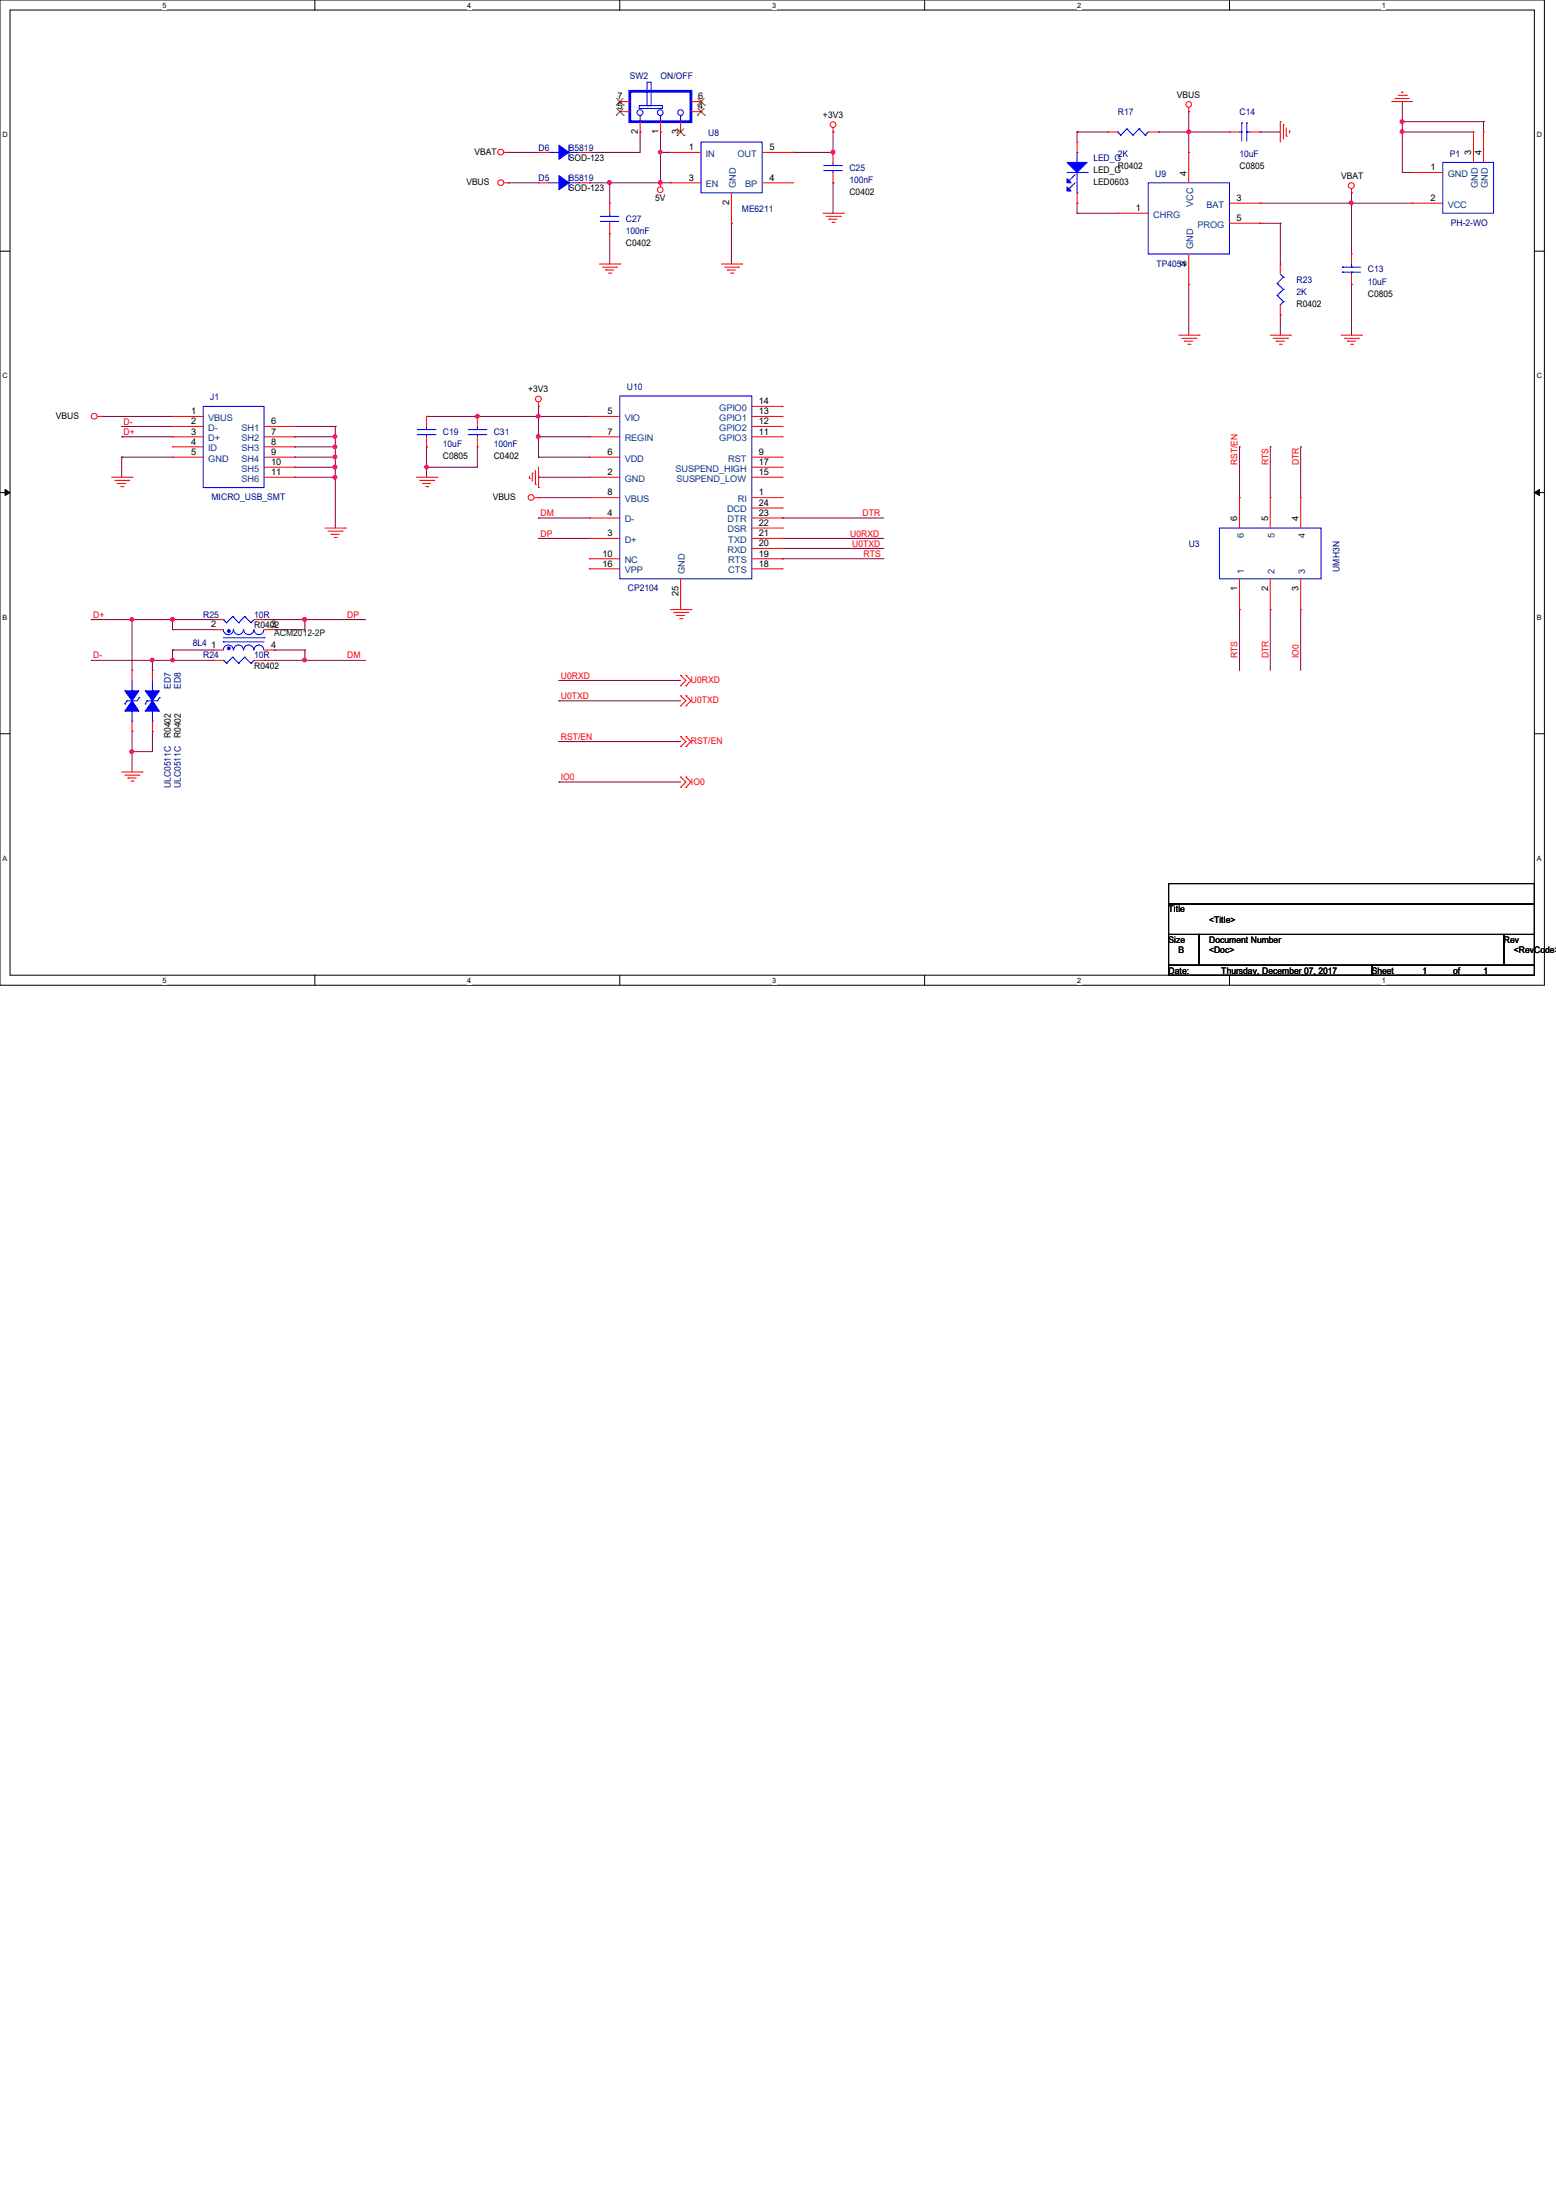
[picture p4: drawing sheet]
<svg xmlns="http://www.w3.org/2000/svg" width="210mm" height="297mm" viewBox="0 0 210 297" stroke-linecap="round" stroke-linejoin="round" font-family="sans-serif">
<path d="M0 0h208.4v133h-208.4zM1.4 1.4h205.7v130.3h-205.7z" fill="none" stroke="#000" stroke-width=".13"/>
<g fill="#fff">
<path d="M21.9 .1h.6v1.1h-.6z"/>
<path d="M21.9 131.8h.6v1.1h-.6z"/>
</g>
<path d="M42.5 0v1.4M42.5 131.7v1.3" fill="none" stroke="#000" stroke-width=".13"/>
<g fill="#fff">
<path d="M63.1 .1h.5v1.1h-.5z"/>
<path d="M63.1 131.8h.5v1.1h-.5z"/>
</g>
<path d="M83.7 0v1.4M83.7 131.7v1.3" fill="none" stroke="#000" stroke-width=".13"/>
<g fill="#fff">
<path d="M104.2 .1h.6v1.1h-.6z"/>
<path d="M104.2 131.8h.6v1.1h-.6z"/>
</g>
<path d="M124.8 0v1.4M124.8 131.7v1.3" fill="none" stroke="#000" stroke-width=".13"/>
<g fill="#fff">
<path d="M145.4 .1h.5v1.1h-.5z"/>
<path d="M145.4 131.8h.5v1.1h-.5z"/>
</g>
<path d="M165.9 0v1.4M165.9 131.7v1.3" fill="none" stroke="#000" stroke-width=".13"/>
<g fill="#fff">
<path d="M186.5 .1h.6v1.1h-.6z"/>
<path d="M186.5 131.8h.6v1.1h-.6z"/>
<path d="M.3 17.6h.8v1.1h-.8z"/>
<path d="M207.4 17.6h.8v1.1h-.8z"/>
<path d="M.3 50.2h.8v1.1h-.8z"/>
<path d="M207.4 50.2h.8v1.1h-.8z"/>
</g>
<path d="M0 33.9h1.4M207.1 33.9h1.3" fill="none" stroke="#000" stroke-width=".13"/>
<g fill="#fff">
<path d="M.3 82.8h.7v1.1h-.7z"/>
<path d="M207.4 82.8h.7v1.1h-.7z"/>
</g>
<path d="M0 66.5h1.4M207.1 66.5h1.3" fill="none" stroke="#000" stroke-width=".13"/>
<path d="M.7 66.1l.7 .4-.7 .4zM207.1 66.5l.7-.4v.8z" fill="#000" stroke="#000" stroke-width=".13"/>
<g fill="#fff">
<path d="M.3 115.3h.7v1.1h-.7z"/>
<path d="M207.4 115.3h.7v1.1h-.7z"/>
</g>
<path d="M0 99.1h1.4M207.1 99.1h1.3M157.7 119.3h49.4v2.7h-49.4zM157.7 122h49.4v4.2h-49.4zM157.7 126.2h4.1v4.1h-4.1zM157.7 130.3h27.5v1.4h-27.5zM161.8 126.2h41.2v4.1h-41.2zM185.2 130.3h21.9v1.4h-21.9zM203 126.2h4.1v4.1h-4.1z" fill="none" stroke="#000" stroke-width=".13"/>
<g fill="none" stroke="#800040" stroke-width=".13">
<path d="M86.4 17.8h.1M86.4 17.8v2.8h-6.9M89.2 17.8h.1M89.2 17.8v6.9M112.4 17.8h.1M112.4 17.8v2.8h-5.4M145.4 17.8h.1M145.4 17.8h4.1M145.4 17.8v1.4M156.3 17.8h.1M156.3 17.8h9.6M160.4 17.8h.1"/>
<path d="M160.4 15.1h.1M160.4 15.1v5.5M170.1 17.8h.1M170.1 17.8h2.7M189.3 17.8h.1M189.3 16.4h.1M189.3 13.7h.1M189.3 17.8h9.6M189.3 13.7v9.6M189.3 16.4h10.9M200.2 16.4h.1M200.2 16.4v1.4"/>
<path d="M68.6 24.7h.1M68.6 20.6h.1M68.6 20.6h4.1M68.6 24.7h4.1M79.5 24.7h.1M79.5 20.6h.1M79.5 24.7h11M82.3 24.7h.1M82.3 31.5h.1M82.3 24.7v2.7M82.3 31.5v4.1M89.2 24.7h.1"/>
<path d="M89.2 20.6h.1M89.2 20.6h1.3M98.7 30.1h.1M98.7 30.1v5.5M107 20.6h.1M112.4 24.7h.1M112.4 24.7v4.1M145.4 28.8h.1M145.4 27.4h.1M145.4 28.8h5.5M145.4 27.4v1.4M160.4 38.4h.1"/>
<path d="M160.4 38.4v6.9M170.1 30.1h.1M170.1 27.4h.1M170.1 30.1h2.7M170.1 27.4h20.5M172.8 30.1h.1M172.8 30.1v5.5M182.4 27.4h.1M182.4 38.4h.1M182.4 26h.1M182.4 26v8.3M182.4 38.4v6.9"/>
<path d="M189.3 23.3h.1M189.3 23.3h1.3M13.7 56.2h.1M13.7 56.2h9.6M16.4 59h.1M16.4 57.6h.1M16.4 57.6h6.9M16.4 59h6.9M39.8 57.6h.1M39.8 59h.1M39.8 57.6h5.5M39.8 59h5.5"/>
<path d="M45.3 59h.1M45.3 57.6h.1M45.3 57.6v13.7M57.6 56.2h.1M57.6 56.2h21.9M64.4 56.2h.1M72.7 54.9h.1M72.7 59h.1M72.7 56.2h.1M72.7 59h6.8M72.7 54.9v6.8M172.8 42.5h.1"/>
<path d="M172.8 42.5v2.8M16.4 61.7h.1M16.4 61.7h6.9M16.4 61.7v2.7M39.8 60.3h.1M39.8 61.7h.1M39.8 63.1h.1M39.8 64.4h.1M39.8 60.3h5.5M39.8 61.7h5.5M39.8 63.1h5.5M39.8 64.4h5.5"/>
<path d="M45.3 60.3h.1M45.3 64.4h.1M45.3 63.1h.1M45.3 61.7h.1M57.6 60.3h.1M57.6 63.1h.1M57.6 60.3v4.1M64.4 60.3h.1M64.4 60.3v2.8h-6.8M72.7 67.2h.1M72.7 64.4h.1M72.7 69.9h.1"/>
<path d="M72.7 72.7h.1M72.7 61.7h.1M72.7 61.7h6.8M72.7 64.4h6.8M72.7 72.7h6.8M72.7 67.2h6.8M72.7 69.9h6.8M105.6 72.7h.1M105.6 74h.1M105.6 69.9h.1M105.6 75.4h.1M105.6 72.7h13.7"/>
<path d="M105.6 69.9h13.7M105.6 74h13.7M105.6 75.4h13.7M167.3 60.3h.1M167.3 60.3v6.9M171.4 60.3h.1M171.4 60.3v6.9M175.6 60.3h.1M175.6 60.3v6.9M12.3 89.2h.1M12.3 83.7h.1M12.3 83.7h16.5"/>
<path d="M12.3 89.2h16.5M17.8 83.7h.1M17.8 98.7h.1M17.8 83.7v6.8M17.8 98.7v5.5M20.6 89.2h.1M20.6 98.7h.1M20.6 89.2v1.3M20.6 98.7v2.8h-2.8M23.3 83.7h.1M23.3 85h.1M23.3 87.8h.1"/>
<path d="M23.3 89.2h.1M23.3 85h5.5M23.3 87.8h5.5M23.3 83.7v1.3M23.3 87.8v1.4M35.6 83.7h.1M35.6 89.2h.1M35.6 83.7h13.8M35.6 89.2h13.8M37 85h.1M37 87.8h.1M37 87.8h4.1"/>
<path d="M41.1 89.2h.1M41.1 83.7h.1M41.1 87.8h.1M41.1 83.7v1.3h-4.1M41.1 87.8v1.4M75.4 94.6h.1M75.4 91.9h.1M75.4 94.6h16.5M75.4 91.9h16.5M167.3 82.3h.1M167.3 82.3v8.2M171.4 82.3h.1"/>
<path d="M171.4 82.3v8.2M175.6 82.3h.1M175.6 82.3v8.2M17.8 101.5h.1M75.4 100.1h.1M75.4 105.6h.1M75.4 100.1h16.5M75.4 105.6h16.5"/>
</g>
<g fill="#f0f" stroke="#f0f" stroke-width=".13">
<circle cx="189.2" cy="16.4" r=".25"/>
<circle cx="45.2" cy="58.9" r=".25"/>
<circle cx="45.2" cy="60.3" r=".25"/>
<circle cx="45.2" cy="64.4" r=".25"/>
<circle cx="45.2" cy="63.1" r=".25"/>
<circle cx="112.4" cy="20.5" r=".25"/>
<circle cx="160.4" cy="17.8" r=".25"/>
<circle cx="182.4" cy="27.4" r=".25"/>
<circle cx="189.2" cy="17.8" r=".25"/>
<circle cx="89.1" cy="24.6" r=".25"/>
<circle cx="89.1" cy="20.5" r=".25"/>
<circle cx="82.3" cy="24.6" r=".25"/>
<circle cx="23.3" cy="83.6" r=".25"/>
<circle cx="41.1" cy="89.1" r=".25"/>
<circle cx="41.1" cy="83.6" r=".25"/>
<circle cx="23.3" cy="89.1" r=".25"/>
<circle cx="17.8" cy="83.6" r=".25"/>
<circle cx="20.5" cy="89.1" r=".25"/>
<circle cx="17.8" cy="101.5" r=".25"/>
<circle cx="72.6" cy="58.9" r=".25"/>
<circle cx="72.6" cy="56.2" r=".25"/>
<circle cx="64.4" cy="56.2" r=".25"/>
<circle cx="57.6" cy="63.1" r=".25"/>
<circle cx="45.2" cy="61.7" r=".25"/>
</g>
<g fill="none" stroke="#f00" stroke-width=".13">
<path d="M83.7 13.7h.1M83.7 15.1h.1M83.7 13.7h1.3M83.7 15.1h1.3M86.4 17.8h.1M86.4 16.4v1.4M89.2 17.8h.1M89.2 16.4v1.4M91.9 17.8h.1M91.9 16.4v1.4M93.3 13.7h1.3M93.3 15.1h1.3"/>
<path d="M94.6 15.1h.1M94.6 13.7h.1M112.4 17.8h.1M112.4 17.3v.5M145.4 19.2h.1M145.4 19.2v1.4M149.5 17.8h.1M149.5 17.8h1.4M155 17.8h1.3M156.3 17.8h.1M160.4 15.1h.1M160.4 14.5v.6"/>
<path d="M165.9 17.8h.1M165.9 17.8h1.4M168.7 17.8h1.4M170.1 17.8h.1M172.8 16.4h.1M172.8 16.4v2.8M173.2 16.8h.1M173.2 16.8v2M173.6 18.4h.1M173.6 17.3v1.1M174 17.7h.1M174 17.7v.2"/>
<path d="M187.9 13.7h.1M187.9 13.7h2.7M188.3 13.3h.1M188.3 13.3h1.9M188.7 12.9h1.1M189.1 12.4h.1M189.1 12.4h.3M189.8 12.9h.1M198.9 17.8h.1M198.9 17.8v4.1M200.2 17.8h.1M200.2 17.8v4.1"/>
<path d="M68 24.7h.6M68 20.6h.6M68.6 24.7h.1M68.6 20.6h.1M72.7 24.7h.1M72.7 20.6h.1M72.7 24.7h1.3M72.7 20.6h1.3M78.1 24.7h1.4M78.1 20.6h1.4M79.5 24.7h.1M79.5 20.6h.1"/>
<path d="M80.9 35.6h2.8M81.3 36.1h1.9M81.7 36.4h.1M81.7 36.4h1.1M82.1 36.9h.3M82.3 31.5h.1M82.3 27.4h.1M82.3 27.4v1.4M82.3 30.1v1.4M82.4 36.9h.1M83.2 36.1h.1M83.7 35.6h.1"/>
<path d="M89.2 24.7h.1M89.2 24.7v.5M90.5 20.6h.1M90.5 24.7h.1M90.5 24.7h4.1M90.5 20.6h4.1M97.4 35.6h2.7M97.8 36.1h1.9M98.2 36.4h.1M98.2 36.4h1.1M98.6 36.9h.3M98.7 30.1h.1"/>
<path d="M98.7 26v4.1M98.9 36.9h.1M99.7 36.1h.1M100.1 35.6h.1M102.9 24.7h4.1M102.9 20.6h4.1M107 20.6h.1M107 24.7h.1M111.1 28.8h2.7M111.5 29.2h1.9M111.9 29.6h.1M111.9 29.6h1.1"/>
<path d="M112.3 30h.3M112.4 24.7h.1M112.4 20.6h.1M112.4 20.6v1.3M112.4 23.3v1.4M112.6 30h.1M113.4 29.2h.1M113.8 28.8h.1M145.4 27.4h.1M145.4 26v1.4M150.9 28.8h.1M150.9 28.8h4.1"/>
<path d="M160.4 20.6h.1M160.4 38.4h.1M160.4 20.6v4.1M160.4 34.3v4.1M165.9 27.4h4.2M165.9 30.1h4.2M170.1 27.4h.1M170.1 30.1h.1M172.8 35.6h.1M172.8 35.6v1.4M182.4 26h.1M182.4 38.4h.1"/>
<path d="M182.4 34.3h.1M182.4 25.5v.5M182.4 34.3v1.3M182.4 37v1.4M190.6 23.3h.1M190.6 27.4h.1M190.6 23.3h4.1M190.6 27.4h4.1M13.2 56.2h.5M13.7 56.2h.1M23.3 56.2h.1M23.3 57.6h.1"/>
<path d="M23.3 59h.1M23.3 56.2h4.1M23.3 59h4.1M23.3 57.6h4.1M35.6 59h4.2M35.6 57.6h4.2M39.8 57.6h.1M39.8 59h.1M57.6 56.2h.1M57.6 56.2v1.4M57.6 59v1.3M64.4 56.2h.1"/>
<path d="M64.4 56.2v1.4M64.4 59v1.3M72.7 54.9h.1M72.7 54.3v.6M79.5 56.2h.1M79.5 59h.1M79.5 56.2h4.2M79.5 59h4.2M101.5 56.2h4.1M101.5 59h4.1M101.5 54.9h4.1M101.5 57.6h4.1"/>
<path d="M105.6 54.9h.1M105.6 56.2h.1M105.6 57.6h.1M105.6 59h.1M159.1 45.3h2.7M159.5 45.7h1.9M159.9 46.1h.1M159.9 46.1h1.1M160.3 46.5h.3M160.6 46.5h.1M161.4 45.7h.1M161.8 45.3h.1"/>
<path d="M171.4 45.3h2.8M171.8 45.7h2M172.3 46.1h.1M172.3 46.1h1.1M172.7 46.5h.2M172.8 42.5h.1M172.8 41.1v1.4M172.9 46.5h.1M173.8 45.7h.1M174.2 45.3h.1M181 45.3h2.8M181.4 45.7h1.9"/>
<path d="M181.9 46.1h.1M181.9 46.1h1.1M182.3 46.5h.2M182.5 46.5h.1M183.3 45.7h.1M183.8 45.3h.1M15.1 64.4h2.7M15.5 64.9h1.9M15.9 65.3h.1M15.9 65.3h1.1M16.3 65.7h.3M16.6 65.7h.1"/>
<path d="M17.4 64.9h.1M17.8 64.4h.1M23.3 60.3h.1M23.3 61.7h.1M23.3 61.7h4.1M23.3 60.3h4.1M35.6 64.4h4.2M35.6 61.7h4.2M35.6 63.1h4.2M35.6 60.3h4.2M39.8 60.3h.1M39.8 61.7h.1"/>
<path d="M39.8 63.1h.1M39.8 64.4h.1M43.9 71.3h2.7M44.3 71.7h1.9M44.7 72.1h.1M44.7 72.1h1.1M45.1 72.6h.3M45.4 72.6h.1M46.2 71.7h.1M46.6 71.3h.1M56.2 64.4h2.8M56.6 64.9h1.9"/>
<path d="M57 65.3h.1M57 65.3h1.1M57.4 65.7h.3M57.6 60.3h.1M57.7 65.7h.1M58.5 64.9h.1M59 64.4h.1M64.4 60.3h.1M71.5 64.6h.1M71.5 64.3v.3M71.8 63.9h.1M71.8 63.9v1.1"/>
<path d="M72.1 67.2h.6M72.3 65.4h.1M72.3 63.5v1.9M72.7 67.2h.1M72.7 65.8h.1M72.7 63.1v2.7M79.5 61.7h.1M79.5 64.4h.1M79.5 67.2h.1M79.5 69.9h.1M79.5 72.7h.1M79.5 76.8h.1"/>
<path d="M79.5 75.4h.1M79.5 64.4h4.2M79.5 67.2h4.2M79.5 61.7h4.2M79.5 69.9h4.2M79.5 72.7h4.2M79.5 76.8h4.2M79.5 75.4h4.2M91.9 78.1v4.2M101.5 71.3h4.1M101.5 64.4h4.1M101.5 67.2h4.1"/>
<path d="M101.5 61.7h4.1M101.5 69.9h4.1M101.5 72.7h4.1M101.5 76.8h4.1M101.5 63.1h4.1M101.5 68.6h4.1M101.5 74h4.1M101.5 75.4h4.1M105.6 61.7h.1M105.6 63.1h.1M105.6 64.4h.1M105.6 67.2h.1"/>
<path d="M105.6 68.6h.1M105.6 69.9h.1M105.6 71.3h.1M105.6 72.7h.1M105.6 74h.1M105.6 75.4h.1M105.6 76.8h.1M167.3 67.2h.1M167.3 67.2v4.1M167.3 78.1v4.2M171.4 67.2h.1M171.4 67.2v4.1"/>
<path d="M171.4 78.1v4.2M175.6 67.2h.1M175.6 67.2v4.1M175.6 78.1v4.2M17.8 90.5h.1M17.8 98.7h.1M17.8 90.5v1.4M17.8 97.4v1.3M20.6 90.5h.1M20.6 98.7h.1M20.6 90.5v1.4M20.6 97.4v1.3"/>
<path d="M28.8 87.8h.1M28.8 85h.1M28.8 89.2h.1M28.8 83.7h.1M28.8 87.8h1.3M28.8 85h1.3M28.8 89.2h1.3M28.8 83.7h1.3M34.3 89.2h1.3M34.3 83.7h1.3M35.6 89.2h.1M35.6 83.7h.1"/>
<path d="M35.6 87.8h1.4M35.6 85h1.4M37 87.8h.1M37 85h.1M90.5 82.3h2.8M90.9 82.7h1.9M91.3 83.1h.1M91.3 83.1h1.1M91.7 83.5h.3M91.9 99.4h.1M91.9 95.3h.1M91.9 93.9h.1"/>
<path d="M91.9 92.6h.1M91.9 91.2h.1M91.9 82.3h.1M91.9 99.4l.7 .7-.7 .7M91.9 93.9l.7 .7-.7 .7M91.9 91.2l.7 .7-.7 .7M92 83.5h.1M92.6 99.4h.1M92.6 95.3h.1M92.6 93.9h.1M92.6 92.6h.1M92.6 91.2h.1"/>
<path d="M92.6 99.4l.7 .7-.7 .7M92.6 93.9l.7 .7-.7 .7M92.6 91.2l.7 .7-.7 .7M92.8 82.7h.1M93.3 82.3h.1M167.3 82.3h.1M171.4 82.3h.1M175.6 82.3h.1M16.4 104.2h2.8M16.8 104.6h2M17.3 105h.1M17.3 105h1.1"/>
<path d="M17.7 105.5h.2M17.9 105.5h.1M18.8 104.6h.1M19.2 104.2h.1M91.9 100.8h.1M91.9 106.3h.1M91.9 104.9h.1M91.9 104.9l.7 .7-.7 .7M92.6 100.8h.1M92.6 106.3h.1M92.6 104.9h.1M92.6 104.9l.7 .7-.7 .7"/>
<circle cx="112.4" cy="16.8" r=".38"/>
<circle cx="160.4" cy="14.1" r=".38"/>
<circle cx="67.6" cy="24.7" r=".39"/>
<circle cx="67.6" cy="20.5" r=".39"/>
<circle cx="89.1" cy="25.6" r=".38"/>
<circle cx="182.4" cy="25.1" r=".39"/>
<circle cx="12.7" cy="56.2" r=".39"/>
<circle cx="72.7" cy="53.9" r=".39"/>
<circle cx="71.7" cy="67.2" r=".39"/>
</g>
<g fill="none" stroke="#00f" stroke-width=".13">
<path d="M76.8 19.6v1.9M86.3 14.3h3.1v.3h-3.1zM86.4 15.6h.1M86.4 15.6v.8M87.3 11.1h.6v3.2h-.6zM89.2 15.6h.1M89.2 15.6v.8M91.9 15.6h.1M91.9 15.6v.8M94.6 19.2h8.3v6.8h-8.3zM150.9 17.8h.1M150.9 17.8l.4 .4"/>
<path d="M151.3 18.2h.1M152.1 17.4h.1M152.1 17.4l.8 .8M152.1 17.4l-.8 .8M152.9 18.2h.1M153.8 17.4h.1M153.8 17.4l.8 .8M153.8 17.4l-.9 .8M154.6 18.2h.1M155 17.8l-.4 .4M167.3 17.8h.3M167.6 17.8h.1"/>
<path d="M167.6 16.6h.1M167.6 16.6v2.4M168.3 16.6h.1M168.3 17.8h.1M168.3 17.8h.4M168.3 16.6v2.4M74 24.7h1.4M74 20.6h1.4M75.4 24.7h.1M75.4 20.6h.1M76.8 25.6h.1M76.8 21.5h.1"/>
<path d="M76.8 23.7v1.9M76.8 24.7h1.3M76.8 20.6h1.3M78.1 24.7h.1M78.1 20.6h.1M81 29.2h.1M81 29.9h.1M81 29.2h2.5M81 29.9h2.5M82.3 29.9h.1M82.3 29.2h.1M82.3 28.8v.4"/>
<path d="M82.3 29.9v.2M111.2 22.4h.1M111.2 23h.1M111.2 22.4h2.5M111.2 23h2.5M112.4 23h.1M112.4 22.4h.1M112.4 21.9v.5M112.4 23v.3M144 23.3h2.7M144.3 24.4h.1M144.3 25.5h.1"/>
<path d="M145.1 23.6l-.8 .8M145.1 24.7l-.8 .8M145.4 20.6h.1M145.4 26h.1M145.4 20.6v1.3M145.4 23.3v2.7M146.7 23.3h.1M155 24.7h10.9v9.6h-10.9zM172.4 38.3h.1M172.4 39.9h.1M172.4 38.3l.8 .8M172.4 39.9l.8 .8"/>
<path d="M172.8 37l.4 .4M173.2 37.4h.1M173.2 39.1h.1M173.2 37.4l-.8 .9M173.2 39.1l-.8 .8M181.2 36.1h.1M181.2 36.7h.1M181.2 36.1h2.4M181.2 36.7h2.4M182.4 36.7h.1M182.4 36.1h.1M182.4 35.6v.5"/>
<path d="M182.4 36.7v.3M194.7 21.9h6.9v6.9h-6.9zM27.4 54.9h8.2v10.9h-8.2zM56.3 58h.1M56.3 58.7h.1M56.3 58h2.5M56.3 58.7h2.5M57.6 58.7h.1M57.6 58h.1M57.6 57.6v.4M57.6 58.7v.3M63.2 58h.1"/>
<path d="M63.2 58.7h.1M63.2 58h2.5M63.2 58.7h2.5M64.4 58.7h.1M64.4 58h.1M64.4 57.6v.4M64.4 58.7v.3M83.7 53.5h17.8v24.6h-17.8zM172.8 41.1h.1M173.2 40.7h.1M173.2 40.7l-.4 .4M164.6 71.3h13.7v6.8h-13.7z"/>
<path d="M16.8 95h.1M17.1 94.6h.1M17.1 94.6l-.3 .4M17.8 93.3h.1M17.8 97.4h.1M17.8 91.9v1.4M17.8 96v1.4M18.8 94.2h.1M18.8 94.2l-.3 .4h-1.4M19.6 95h.1M19.9 94.6h.1M19.9 94.6l-.3 .4"/>
<path d="M20.6 93.3h.1M20.6 97.4h.1M20.6 91.9v1.4M20.6 96v1.4M21.5 94.2h.1M21.5 94.2l-.2 .4h-1.4M30.1 86.7h.1M30.1 89.2h.1M30.1 83.7h.1M30.1 86.1h5.5M30.1 86.7h5.5M30.1 89.2l.5 .3"/>
<path d="M30.1 83.7l.5 .4M30.1 85a.68 .68 0 0 0 .7 .7 .68 .68 0 0 0 .7-.7M30.6 89.5h.1M30.6 84.1h.1M31.4 88.7h.1M31.4 83.2h.1M31.4 88.7l.8 .8M31.4 88.7l-.8 .8M31.4 83.2l.8 .9M31.4 83.2l-.8 .9M31.5 87.8a.68 .68 0 0 0-.7-.7 .68 .68 0 0 0-.7 .7M31.5 85a.68 .68 0 0 0 .8 .7"/>
<path d="M31.5 87.8a.66 .66 0 0 1 .7-.7 .66 .66 0 0 1 .7 .7M32.2 89.5h.1M32.2 84.1h.1M32.9 85a.67 .67 0 0 1-.7 .7M32.9 87.8a.68 .68 0 0 1 .7-.7 .68 .68 0 0 1 .6 .7M32.9 85a.68 .68 0 0 0 .7 .7M33 88.7h.1M33 83.2h.1M33 88.7l.9 .8M33 88.7l-.8 .8M33 83.2l.9 .9M33 83.2l-.8 .9"/>
<path d="M33.9 89.5h.1M33.9 84.1h.1M34.2 85a.68 .68 0 0 1-.6 .7M34.3 87.8a.66 .66 0 0 1 .6-.7 .66 .66 0 0 1 .7 .7M34.3 85a.68 .68 0 0 0 .7 .7M34.3 89.2l-.4 .3M34.3 83.7l-.4 .4M35.6 85a.67 .67 0 0 1-.6 .7M35.6 86.1h.1"/>
<circle cx="86.4" cy="15.2" r=".39"/>
<circle cx="89.1" cy="15.2" r=".38"/>
<circle cx="91.9" cy="15.2" r=".38"/>
</g>
<g fill="#00f" stroke="#00f" stroke-width=".13">
<path d="M144 21.9h2.7l-1.3 1.4z"/>
<path d="M144 24.1l.6 .6h-.6z"/>
<path d="M144 25.2l.6 .6h-.6z"/>
<path d="M16.8 93.3h2l-1 1.3z" fill-rule="evenodd"/>
<path d="M17.8 94.6l1 1.4h-2z" fill-rule="evenodd"/>
<path d="M19.6 93.3h1.9l-.9 1.3z" fill-rule="evenodd"/>
<path d="M20.6 94.6l.9 1.4h-1.9z" fill-rule="evenodd"/>
<path d="M75.4 23.7l1.4 1-1.4 .9z" fill-rule="evenodd"/>
<path d="M75.4 19.6l1.4 1-1.4 .9z" fill-rule="evenodd"/>
<circle cx="30.9" cy="87.5" r=".19"/>
<circle cx="30.9" cy="85.2" r=".19"/>
</g>
<path d="M85 12.3h8.3v4.1h-8.3z" fill="none" stroke="#00f" stroke-width=".38"/>
<g fill="none" stroke="#804000" stroke-width=".13">
<path d="M83.2 14.2h.1M83.2 15.5h.1M83.2 13.3l.9 .9M83.2 14.6l.9 .9M84.1 13.3l-.9 .9M84.1 14.6l-.9 .9M84.1 14.2h.1M84.1 15.5h.1M91.4 18.3h.1M91.4 17.4l.9 .9M92.3 17.4l-.9 .9M92.3 18.3h.1"/>
<path d="M94.1 15.5h.1M94.1 14.2h.1M94.2 14.6l.9 .9M94.2 13.3l.9 .9M95 14.6l-.9 .9M95 13.3l-.9 .9M95.1 15.5h.1M95.1 14.2h.1"/>
</g>
<g font-size="1.2" fill="#000080">
<text x="85" y="10.7">SW2</text>
<text x="89.1" y="10.7">ON/OFF</text>
<text x="150.9" y="15.5">R17</text>
<text x="167.3" y="15.5">C14</text>
<text x="72.7" y="20.3">D6</text>
<text x="76.8" y="20.3">B5819</text>
<text x="95.6" y="18.4">U8</text>
<text x="114.6" y="23.1">C25</text>
<text x="147.6" y="21.7">LED_G</text>
<text x="150.9" y="21.2">2K</text>
<text x="155.9" y="23.9">U9</text>
<text x="167.3" y="21.2">10uF</text>
<text x="195.7" y="21.2">P1</text>
<text x="72.7" y="24.4">D5</text>
<text x="76.8" y="24.4">B5819</text>
<text x="84.5" y="29.9">C27</text>
<text x="100.1" y="28.6">ME6211</text>
<text x="114.6" y="24.7">100nF</text>
<text x="84.5" y="31.6">100nF</text>
<text x="156.1" y="36">TP4054</text>
<text x="195.8" y="30.5">PH-2-WO</text>
<text x="175" y="38.1">R23</text>
<text x="175" y="39.8">2K</text>
<text x="184.6" y="36.8">C13</text>
<text x="184.6" y="38.4">10uF</text>
<text x="84.6" y="52.7">U10</text>
<text x="28.4" y="54.1">J1</text>
<text x="59.8" y="58.7">C19</text>
<text x="66.6" y="58.7">C31</text>
<text x="59.8" y="60.4">10uF</text>
<text x="66.6" y="60.4">100nF</text>
<text x="28.5" y="67.5">MICRO_USB_SMT</text>
<text x="160.4" y="73.8">U3</text>
<text x="180.8" y="77.2" transform="rotate(-90 180.8 77.2)">UMH3N</text>
<text x="27.4" y="83.4">R25</text>
<text x="34.3" y="83.4">10R</text>
<text x="84.7" y="79.8">CP2104</text>
<text x="26" y="87.2">8L4</text>
<text x="27.4" y="88.9">R24</text>
<text x="34.3" y="88.9">10R</text>
<text x="23.1" y="93" transform="rotate(-90 23.1 93)">ED7</text>
<text x="24.4" y="93" transform="rotate(-90 24.4 93)">ED8</text>
<text x="23.1" y="106.4" transform="rotate(-90 23.1 106.4)">ULC0511C</text>
<text x="24.4" y="106.4" transform="rotate(-90 24.4 106.4)">ULC0511C</text>
</g>
<g font-size="1.2">
<text x="83.4" y="13.4">7</text>
<text x="83.4" y="14.8">5</text>
<text x="94.2" y="14.8">4</text>
<text x="94.2" y="13.4">6</text>
<text x="111.1" y="16">+3V3</text>
<text x="158.8" y="13.2">VBUS</text>
<text x="64" y="20.9">VBAT</text>
<text x="76.8" y="21.7">SOD-123</text>
<text x="86.1" y="18.1" transform="rotate(-90 86.1 18.1)">2</text>
<text x="88.9" y="18.1" transform="rotate(-90 88.9 18.1)">1</text>
<text x="91.6" y="18.1" transform="rotate(-90 91.6 18.1)">3</text>
<text x="93" y="20.3">1</text>
<text x="103.8" y="20.3">5</text>
<text x="147.6" y="23.3">LED_G</text>
<text x="150.9" y="22.8">R0402</text>
<text x="160.1" y="23.7" transform="rotate(-90 160.1 23.7)">4</text>
<text x="167.3" y="22.8">C0805</text>
<text x="193.1" y="23">1</text>
<text x="198.6" y="21" transform="rotate(-90 198.6 21)">3</text>
<text x="199.9" y="21" transform="rotate(-90 199.9 21)">4</text>
<text x="62.9" y="25">VBUS</text>
<text x="76.8" y="25.8">SOD-123</text>
<text x="88.4" y="27.2">5V</text>
<text x="93" y="24.4">3</text>
<text x="98.4" y="27.7" transform="rotate(-90 98.4 27.7)">2</text>
<text x="103.8" y="24.4">4</text>
<text x="114.6" y="26.4">C0402</text>
<text x="147.6" y="25">LED0603</text>
<text x="153.3" y="28.5">1</text>
<text x="166.9" y="27.1">3</text>
<text x="166.9" y="29.8">5</text>
<text x="181" y="24.2">VBAT</text>
<text x="193.1" y="27.1">2</text>
<text x="84.5" y="33.2">C0402</text>
<text x="160.1" y="35.9" transform="rotate(-90 160.1 35.9)">2</text>
<text x="175" y="41.4">R0402</text>
<text x="184.6" y="40.1">C0805</text>
<text x="71.3" y="53">+3V3</text>
<text x="7.5" y="56.6">VBUS</text>
<text x="25.8" y="55.9">1</text>
<text x="25.8" y="57.3">2</text>
<text x="25.8" y="58.7">3</text>
<text x="36.6" y="57.3">6</text>
<text x="36.6" y="58.7">7</text>
<text x="82" y="55.9">5</text>
<text x="82" y="58.7">7</text>
<text x="102.4" y="54.6">14</text>
<text x="102.4" y="55.9">13</text>
<text x="102.4" y="57.3">12</text>
<text x="102.4" y="58.7">11</text>
<text x="25.8" y="60">4</text>
<text x="25.8" y="61.4">5</text>
<text x="36.6" y="60">8</text>
<text x="36.6" y="61.4">9</text>
<text x="36.6" y="62.8">10</text>
<text x="36.6" y="64.1">11</text>
<text x="59.8" y="62">C0805</text>
<text x="66.6" y="62">C0402</text>
<text x="82" y="61.4">6</text>
<text x="82" y="64.1">2</text>
<text x="102.4" y="61.4">9</text>
<text x="102.4" y="62.8">17</text>
<text x="102.4" y="64.1">15</text>
<text x="66.5" y="67.5">VBUS</text>
<text x="82" y="66.9">8</text>
<text x="82" y="69.6">4</text>
<text x="102.4" y="66.9">1</text>
<text x="102.4" y="68.3">24</text>
<text x="102.4" y="69.6">23</text>
<text x="102.4" y="71">22</text>
<text x="167" y="70.3" transform="rotate(-90 167 70.3)">6</text>
<text x="171.2" y="70.3" transform="rotate(-90 171.2 70.3)">5</text>
<text x="175.3" y="70.3" transform="rotate(-90 175.3 70.3)">4</text>
<text x="81.3" y="76.5">16</text>
<text x="81.3" y="75.1">10</text>
<text x="82" y="72.4">3</text>
<text x="102.4" y="72.4">21</text>
<text x="102.4" y="73.7">20</text>
<text x="102.4" y="75.1">19</text>
<text x="102.4" y="76.5">18</text>
<text x="91.6" y="80.5" transform="rotate(-90 91.6 80.5)">25</text>
<text x="167" y="79.8" transform="rotate(-90 167 79.8)">1</text>
<text x="171.2" y="79.8" transform="rotate(-90 171.2 79.8)">2</text>
<text x="175.3" y="79.8" transform="rotate(-90 175.3 79.8)">3</text>
<text x="28.5" y="87.5">1</text>
<text x="28.5" y="84.7">2</text>
<text x="34.3" y="84.8">R0402</text>
<text x="36.6" y="87.5">4</text>
<text x="36.6" y="84.7">3</text>
<text x="34.3" y="90.3">R0402</text>
<text x="23.1" y="99.7" transform="rotate(-90 23.1 99.7)">R0402</text>
<text x="24.4" y="99.7" transform="rotate(-90 24.4 99.7)">R0402</text>
<text x="157.7" y="123.2">Title</text>
<text x="163.2" y="124.6">&lt;Title&gt;</text>
<text x="157.7" y="127.3">Size</text>
<text x="157.7" y="131.4">Date:</text>
<text x="159.1" y="128.7">B</text>
<text x="163.2" y="128.7">&lt;Doc&gt;</text>
<text x="163.2" y="127.3">Document Number</text>
<text x="164.8" y="131.4">Thursday, December 07, 2017</text>
<text x="185.2" y="131.4">Sheet</text>
<text x="192" y="131.4">1</text>
<text x="196.1" y="131.4">of</text>
<text x="200.2" y="131.4">1</text>
<text x="203" y="127.3">Rev</text>
<text x="204.3" y="128.7">&lt;RevCode&gt;</text>
</g>
<g font-size="1.2" fill="#004080">
<text x="95.3" y="21.2">IN</text>
<text x="99.5" y="21.2">OUT</text>
<text x="195.4" y="23.9">GND</text>
<text x="95.3" y="25.3">EN</text>
<text x="99.3" y="25.4" transform="rotate(-90 99.3 25.4)">GND</text>
<text x="100.6" y="25.3">BP</text>
<text x="155.7" y="29.4">CHRG</text>
<text x="161" y="28" transform="rotate(-90 161 28)">VCC</text>
<text x="162.8" y="28">BAT</text>
<text x="195.4" y="28">VCC</text>
<text x="199.5" y="25.4" transform="rotate(-90 199.5 25.4)">GND</text>
<text x="200.8" y="25.4" transform="rotate(-90 200.8 25.4)">GND</text>
<text x="161" y="33.6" transform="rotate(-90 161 33.6)">GND</text>
<text x="161.6" y="30.7">PROG</text>
<text x="28.1" y="56.8">VBUS</text>
<text x="28.1" y="58.2">D-</text>
<text x="28.1" y="59.6">D+</text>
<text x="32.6" y="58.2">SH1</text>
<text x="32.6" y="59.6">SH2</text>
<text x="84.3" y="56.8">VIO</text>
<text x="84.3" y="59.6">REGIN</text>
<text x="97.1" y="55.5">GPIO0</text>
<text x="97.1" y="56.8">GPIO1</text>
<text x="97.1" y="58.2">GPIO2</text>
<text x="97.1" y="59.6">GPIO3</text>
<text x="28.1" y="60.9">ID</text>
<text x="28.1" y="62.3">GND</text>
<text x="32.6" y="60.9">SH3</text>
<text x="32.6" y="62.3">SH4</text>
<text x="32.6" y="63.7">SH5</text>
<text x="32.6" y="65">SH6</text>
<text x="84.3" y="62.3">VDD</text>
<text x="84.3" y="65">GND</text>
<text x="91.2" y="63.7">SUSPEND_HIGH</text>
<text x="91.3" y="65">SUSPEND_LOW</text>
<text x="98.3" y="62.3">RST</text>
<text x="84.3" y="67.8">VBUS</text>
<text x="84.3" y="70.5">D-</text>
<text x="98.1" y="69.2">DCD</text>
<text x="98.2" y="70.5">DTR</text>
<text x="98.2" y="71.9">DSR</text>
<text x="99.6" y="67.8">RI</text>
<text x="84.3" y="73.3">D+</text>
<text x="84.3" y="77.4">VPP</text>
<text x="84.3" y="76">NC</text>
<text x="92.5" y="77.5" transform="rotate(-90 92.5 77.5)">GND</text>
<text x="98.2" y="74.6">RXD</text>
<text x="98.3" y="73.3">TXD</text>
<text x="98.3" y="76">RTS</text>
<text x="98.3" y="77.4">CTS</text>
<text x="167.9" y="77.5" transform="rotate(-90 167.9 77.5)">1</text>
<text x="167.9" y="72.6" transform="rotate(-90 167.9 72.6)">6</text>
<text x="172" y="77.5" transform="rotate(-90 172 77.5)">2</text>
<text x="172" y="72.6" transform="rotate(-90 172 72.6)">5</text>
<text x="176.1" y="77.5" transform="rotate(-90 176.1 77.5)">3</text>
<text x="176.1" y="72.6" transform="rotate(-90 176.1 72.6)">4</text>
</g>
<g font-size="1.2" fill="#f00">
<text x="16.7" y="58.7">D+</text>
<text x="16.7" y="57.3">D-</text>
<text x="167" y="62.8" transform="rotate(-90 167 62.8)">RST/EN</text>
<text x="171.2" y="62.8" transform="rotate(-90 171.2 62.8)">RTS</text>
<text x="175.3" y="62.8" transform="rotate(-90 175.3 62.8)">DTR</text>
<text x="72.9" y="69.7">DM</text>
<text x="116.4" y="69.7">DTR</text>
<text x="72.9" y="72.4">DP</text>
<text x="114.8" y="72.4">U0RXD</text>
<text x="115" y="73.8">U0TXD</text>
<text x="116.5" y="75.2">RTS</text>
<text x="12.6" y="83.4">D+</text>
<text x="46.9" y="83.4">DP</text>
<text x="12.6" y="88.9">D-</text>
<text x="46.9" y="88.9">DM</text>
<text x="167" y="88.9" transform="rotate(-90 167 88.9)">RTS</text>
<text x="171.2" y="88.9" transform="rotate(-90 171.2 88.9)">DTR</text>
<text x="175.3" y="88.9" transform="rotate(-90 175.3 88.9)">IO0</text>
<text x="75.7" y="94.4">U0TXD</text>
<text x="75.7" y="91.6">U0RXD</text>
<text x="93.3" y="95">U0TXD</text>
<text x="93.3" y="92.2">U0RXD</text>
<text x="75.7" y="99.9">RST/EN</text>
<text x="93.3" y="100.4">RST/EN</text>
<text x="75.7" y="105.3">IO0</text>
<text x="93.3" y="105.9">IO0</text>
</g>
<text font-size="1.2" fill="#004000" x="37" y="85.9">ACM2012-2P</text>
<g font-size="1">
<text x="21.9" y="1">5</text>
<text x="63.1" y="1">4</text>
<text x="104.2" y="1">3</text>
<text x="145.4" y="1">2</text>
<text x="186.5" y="1">1</text>
<text x=".3" y="18.5">D</text>
<text x="207.4" y="18.5">D</text>
<text x=".3" y="51.1">C</text>
<text x="207.4" y="51.1">C</text>
<text x=".3" y="83.7">B</text>
<text x="207.4" y="83.7">B</text>
<text x=".3" y="116.2">A</text>
<text x="207.4" y="116.2">A</text>
<text x="21.9" y="132.7">5</text>
<text x="63.1" y="132.7">4</text>
<text x="104.2" y="132.7">3</text>
<text x="145.4" y="132.7">2</text>
<text x="186.5" y="132.7">1</text>
</g>
</svg>
